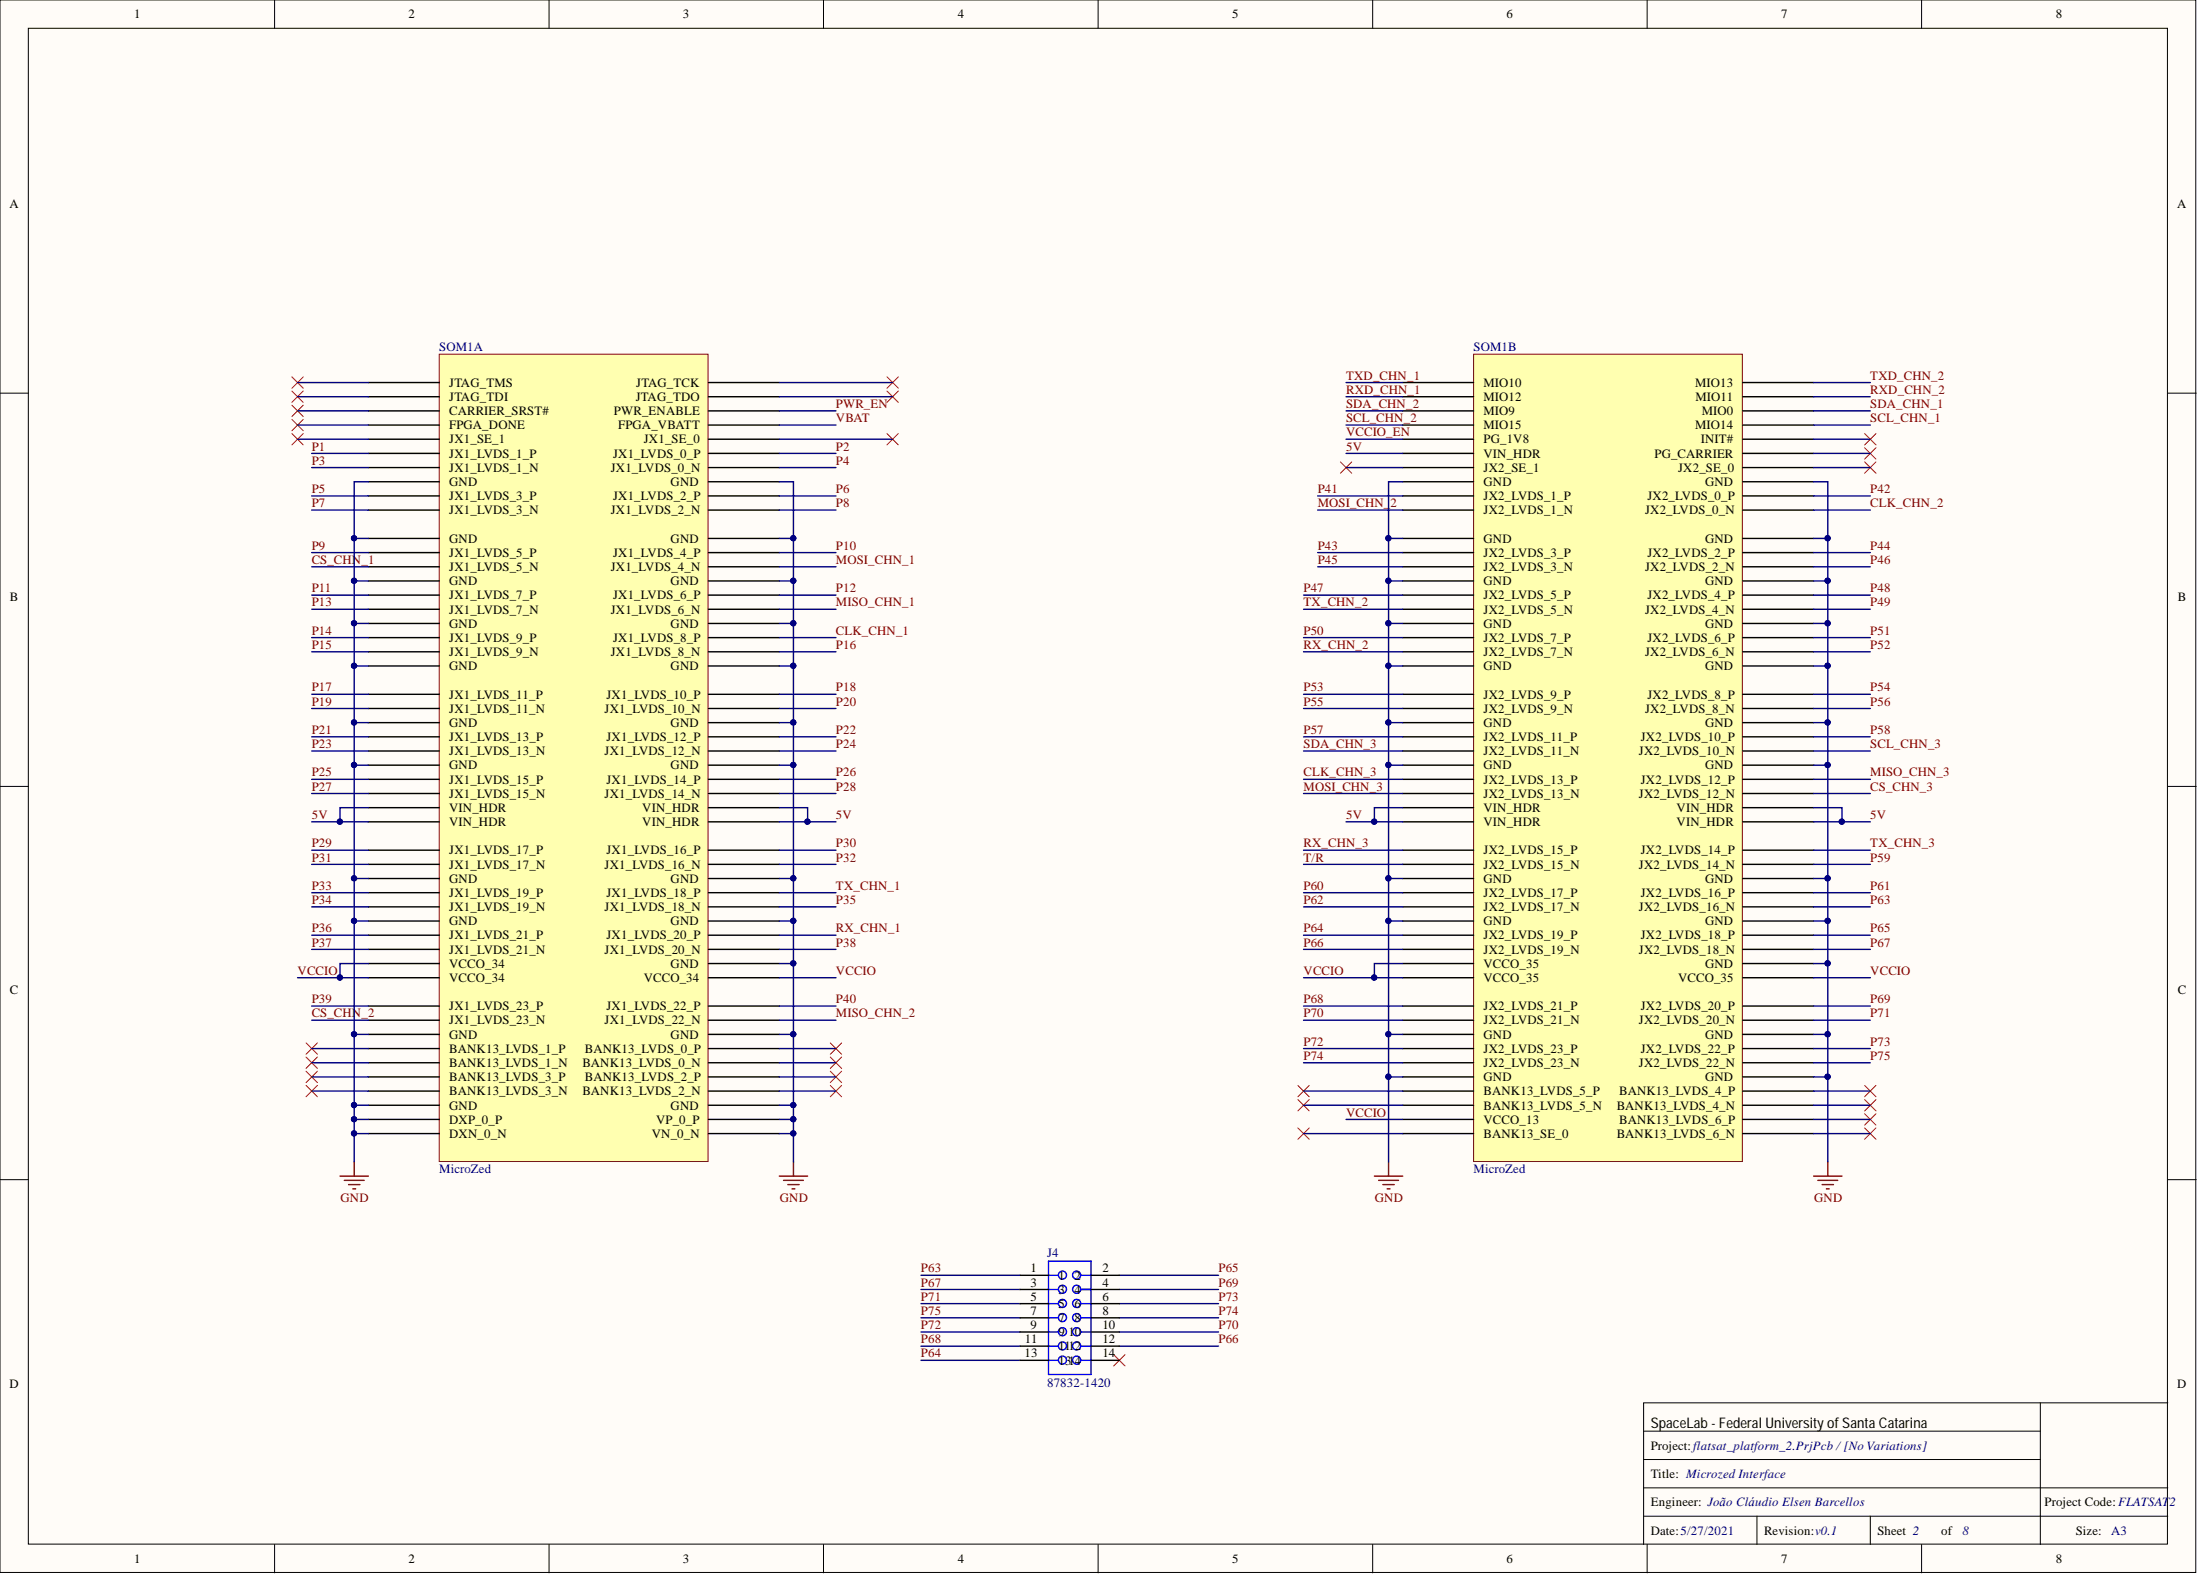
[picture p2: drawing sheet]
<svg xmlns="http://www.w3.org/2000/svg" width="393mm" height="282mm" viewBox="0 0 393 282" stroke-linecap="round" stroke-linejoin="round" font-family="sans-serif">
<g fill="#fffcf8" stroke="#000" stroke-width=".18">
<path d="M0 0h392.6v281.1h-392.6z"/>
<path d="M5.1 5.1h382.4v270.9h-382.4z"/>
</g>
<g fill="none" stroke="#000" stroke-width=".18">
<path d="M49.1 0v5.1M98.2 0v5.1M147.2 0v5.1M196.3 0v5.1M245.4 0v5.1M294.5 0v5.1M343.6 0v5.1M0 70.3h5.1M387.6 70.3h5.1M0 140.6h5.1M387.6 140.6h5.1M0 210.8h5.1"/>
<path d="M387.6 210.8h5.1M293.9 255.8h70.9M364.8 250.7v25.4M387.6 250.7h-93.7v25.4M49.1 276.1v5M98.2 276.1v5M147.2 276.1v5M196.3 276.1v5M245.4 276.1v5M293.9 271h93.7M293.9 265.9h93.7M293.9 260.9h70.9"/>
<path d="M294.5 276.1v5M314.1 271v5.1M334.4 271v5.1M343.6 276.1v5"/>
</g>
<path d="M78.5 63.3h48.1v144.3h-48.1z" fill="#ffffb0" stroke="#800000" stroke-width=".18"/>
<g fill="none" stroke="#000" stroke-width=".25">
<path d="M65.9 68.4h12.6M65.9 70.9h12.6M65.9 73.4h12.6M65.9 78.5h12.6M65.9 76h12.6M126.7 68.4h12.6M126.7 70.9h12.6M126.7 73.4h12.6M126.7 78.5h12.6M126.7 76h12.6M65.9 81h12.6M65.9 83.6h12.6"/>
<path d="M65.9 86.1h12.6M65.9 88.6h12.6M65.9 91.2h12.6M65.9 96.2h12.6M65.9 98.8h12.6M126.7 81h12.6M126.7 83.6h12.6M126.7 86.1h12.6M126.7 88.6h12.6M126.7 91.2h12.6M126.7 96.2h12.6M126.7 98.8h12.6"/>
<path d="M65.9 101.3h12.6M65.9 103.8h12.6M65.9 106.4h12.6M65.9 108.9h12.6M65.9 111.4h12.6M65.9 114h12.6M65.9 116.5h12.6M65.9 119h12.6M126.7 101.3h12.6M126.7 103.8h12.6M126.7 106.4h12.6M126.7 108.9h12.6"/>
<path d="M126.7 111.4h12.6M126.7 114h12.6M126.7 116.5h12.6M126.7 119h12.6M65.9 124.1h12.6M65.9 126.6h12.6M65.9 129.2h12.6M65.9 131.7h12.6M65.9 134.2h12.6M65.9 136.8h12.6M65.9 139.3h12.6M126.7 124.1h12.6"/>
<path d="M126.7 126.6h12.6M126.7 129.2h12.6M126.7 131.7h12.6M126.7 134.2h12.6M126.7 136.8h12.6M126.7 139.3h12.6M65.9 141.8h12.6M65.9 144.4h12.6M65.9 146.9h12.6M65.9 152h12.6M65.9 154.5h12.6M65.9 157h12.6"/>
<path d="M65.9 159.6h12.6M126.7 141.8h12.6M126.7 144.4h12.6M126.7 146.9h12.6M126.7 152h12.6M126.7 154.5h12.6M126.7 157h12.6M126.7 159.6h12.6M65.9 162.1h12.6M65.9 164.6h12.6M65.9 167.2h12.6M65.9 169.7h12.6"/>
<path d="M65.9 172.2h12.6M65.9 174.8h12.6M65.9 179.8h12.6M126.7 162.1h12.6M126.7 164.6h12.6M126.7 167.2h12.6M126.7 169.7h12.6M126.7 172.2h12.6M126.7 174.8h12.6M126.7 179.8h12.6M65.9 182.4h12.6M65.9 184.9h12.6"/>
<path d="M65.9 187.4h12.6M65.9 190h12.6M65.9 192.5h12.6M65.9 195h12.6M65.9 197.6h12.6M126.7 182.4h12.6M126.7 184.9h12.6M126.7 187.4h12.6M126.7 190h12.6M126.7 192.5h12.6M126.7 195h12.6M126.7 197.6h12.6"/>
<path d="M65.9 200.1h12.6M65.9 202.6h12.6M126.7 200.1h12.6M126.7 202.6h12.6"/>
</g>
<path d="M263.5 63.3h48v144.3h-48z" fill="#ffffb0" stroke="#800000" stroke-width=".18"/>
<g fill="none" stroke="#000" stroke-width=".25">
<path d="M250.8 68.4h12.7M250.8 70.9h12.7M250.8 73.4h12.7M250.8 76h12.7M250.8 78.5h12.7M311.6 68.4h12.7M311.6 70.9h12.7M311.6 73.4h12.7M311.6 76h12.7M311.6 78.5h12.7M250.8 81h12.7M250.8 83.6h12.7"/>
<path d="M250.8 86.1h12.7M250.8 88.6h12.7M250.8 91.2h12.7M250.8 96.2h12.7M250.8 98.8h12.7M311.6 81h12.7M311.6 83.6h12.7M311.6 86.1h12.7M311.6 88.6h12.7M311.6 91.2h12.7M311.6 96.2h12.7M311.6 98.8h12.7"/>
<path d="M250.8 101.3h12.7M250.8 103.8h12.7M250.8 106.4h12.7M250.8 108.9h12.7M250.8 111.4h12.7M250.8 114h12.7M250.8 116.5h12.7M250.8 119h12.7M311.6 101.3h12.7M311.6 103.8h12.7M311.6 106.4h12.7M311.6 108.9h12.7"/>
<path d="M311.6 111.4h12.7M311.6 114h12.7M311.6 116.5h12.7M311.6 119h12.7M250.8 124.1h12.7M250.8 126.6h12.7M250.8 129.2h12.7M250.8 131.7h12.7M250.8 134.2h12.7M250.8 136.8h12.7M250.8 139.3h12.7M311.6 124.1h12.7"/>
<path d="M311.6 126.6h12.7M311.6 129.2h12.7M311.6 131.7h12.7M311.6 134.2h12.7M311.6 136.8h12.7M311.6 139.3h12.7M250.8 141.8h12.7M250.8 144.4h12.7M250.8 146.9h12.7M250.8 152h12.7M250.8 154.5h12.7M250.8 157h12.7"/>
<path d="M250.8 159.6h12.7M311.6 141.8h12.7M311.6 144.4h12.7M311.6 146.9h12.7M311.6 152h12.7M311.6 154.5h12.7M311.6 157h12.7M311.6 159.6h12.7M250.8 162.1h12.7M250.8 164.6h12.7M250.8 167.2h12.7M250.8 169.7h12.7"/>
<path d="M250.8 172.2h12.7M250.8 174.8h12.7M250.8 179.8h12.7M311.6 162.1h12.7M311.6 164.6h12.7M311.6 167.2h12.7M311.6 169.7h12.7M311.6 172.2h12.7M311.6 174.8h12.7M311.6 179.8h12.7M250.8 182.4h12.7M250.8 184.9h12.7"/>
<path d="M250.8 187.4h12.7M250.8 190h12.7M250.8 192.5h12.7M250.8 195h12.7M250.8 197.6h12.7M311.6 182.4h12.7M311.6 184.9h12.7M311.6 187.4h12.7M311.6 190h12.7M311.6 192.5h12.7M311.6 195h12.7M311.6 197.6h12.7"/>
<path d="M250.8 200.1h12.7M250.8 202.6h12.7M311.6 200.1h12.7M311.6 202.6h12.7M182.4 227.9h5.1M182.4 230.5h5.1M182.4 233h5.1M182.4 235.5h5.1M182.4 238.1h5.1M195.1 227.9h5M195.1 230.5h5M195.1 233h5"/>
<path d="M195.1 235.5h5M195.1 238.1h5M182.4 240.6h5.1M182.4 243.1h5.1M195.1 240.6h5M195.1 243.1h5"/>
</g>
<g fill="none" stroke="#f00" stroke-width=".18">
<path d="M52.2 67.4l2 2M52.2 69.9l2 2M52.2 72.4l2 2.1M52.2 75l2 2M52.2 77.5l2 2M54.2 67.4l-2 2M54.2 69.9l-2 2M54.2 72.4l-2 2.1M54.2 75l-2 2M54.2 77.5l-2 2M158.6 67.4l2 2M158.6 69.9l2 2"/>
<path d="M158.6 77.5l2 2M160.6 67.4l-2 2M160.6 69.9l-2 2M160.6 77.5l-2 2M333.4 77.5l2 2M335.4 77.5l-2 2M239.7 82.6l2 2M241.7 82.6l-2 2M333.4 82.6l2 2M333.4 80l2 2.1M335.4 82.6l-2 2M335.4 80l-2 2.1"/>
<path d="M54.7 186.4l2 2M54.7 188.9l2 2.1M54.7 191.5l2 2M54.7 194l2 2M56.7 186.4l-2 2M56.7 188.9l-2 2.1M56.7 191.5l-2 2M56.7 194l-2 2M148.5 194l2 2M148.5 191.5l2 2M148.5 188.9l2 2.1M148.5 186.4l2 2"/>
<path d="M150.5 194l-2 2M150.5 191.5l-2 2M150.5 188.9l-2 2.1M150.5 186.4l-2 2M232.1 194l2 2M232.1 196.5l2 2.1M234.1 194l-2 2M234.1 196.5l-2 2.1M333.4 199.1l2 2M333.4 196.5l2 2.1M333.4 194l2 2M335.4 199.1l-2 2"/>
<path d="M335.4 196.5l-2 2.1M335.4 194l-2 2M232.1 201.6l2 2M234.1 201.6l-2 2M333.4 201.6l2 2M335.4 201.6l-2 2M199.1 242.1l2 2.1M201.1 242.1l-2 2.1"/>
</g>
<g fill="none" stroke="#800000" stroke-width=".25">
<path d="M60.8 210.2h5.1M61.6 211h3.5M62.3 211.7h2M63.1 212.5h.5M63.3 207.7v2.5M139.3 210.2h5.1M140.1 211h3.5M140.9 211.7h2M141.6 212.5h.5M141.9 207.7v2.5M245.7 210.2h5.1M246.5 211h3.5"/>
<path d="M247.3 211.7h2M248 212.5h.5M248.3 207.7v2.5M324.3 210.2h5M325 211h3.6M325.8 211.7h2M326.5 212.5h.6M326.8 207.7v2.5"/>
</g>
<g fill="none" stroke="#000080" stroke-width=".25">
<path d="M53.2 78.5h12.7M53.2 76h12.7M53.2 73.4h12.7M53.2 70.9h12.7M53.2 68.4h12.7M139.3 78.5h20.3M139.3 76h10.2M139.3 73.4h10.2M139.3 70.9h20.3M139.3 68.4h20.3M240.7 78.5h10.1M240.7 76h10.1"/>
<path d="M240.7 73.4h10.1M240.7 70.9h10.1M240.7 68.4h10.1M324.3 78.5h10.1M324.3 76h10.1M324.3 73.4h10.1M324.3 70.9h10.1M324.3 68.4h10.1M55.7 98.8h10.2M55.7 91.2h10.2M55.7 88.6h10.2M55.7 83.6h10.2"/>
<path d="M55.7 81h10.2M63.3 96.2h2.6M65.9 86.1h-2.6v111.5M139.3 86.1h2.6v32.9M139.3 98.8h10.2M139.3 91.2h10.2M139.3 88.6h10.2M139.3 83.6h10.2M139.3 81h10.2M139.3 96.2h2.6M235.6 98.8h15.2M235.6 91.2h15.2"/>
<path d="M235.6 88.6h15.2M240.7 83.6h10.1M240.7 81h10.1M248.3 96.2h2.5M250.8 86.1h-2.5v121.6M324.3 86.1h2.5v121.6M324.3 98.8h10.1M324.3 91.2h10.1M324.3 88.6h10.1M324.3 83.6h10.1M324.3 81h10.1M324.3 96.2h2.5"/>
<path d="M55.7 116.5h10.2M55.7 114h10.2M55.7 108.9h10.2M55.7 106.4h10.2M55.7 101.3h10.2M63.3 119h2.6M63.3 111.4h2.6M63.3 103.8h2.6M139.3 119h2.6v78.6M139.3 116.5h10.2M139.3 114h10.2M139.3 108.9h10.2"/>
<path d="M139.3 106.4h10.2M139.3 101.3h10.2M139.3 111.4h2.6M139.3 103.8h2.6M233.1 116.5h17.7M233.1 114h17.7M233.1 108.9h17.7M233.1 106.4h17.7M235.6 101.3h15.2M248.3 119h2.5M248.3 111.4h2.5M248.3 103.8h2.5"/>
<path d="M324.3 116.5h10.1M324.3 114h10.1M324.3 108.9h10.1M324.3 106.4h10.1M324.3 101.3h10.1M324.3 119h2.5M324.3 111.4h2.5M324.3 103.8h2.5M55.7 139.3h10.2M55.7 134.2h10.2M55.7 131.7h10.2M55.7 126.6h10.2"/>
<path d="M55.7 124.1h10.2M63.3 136.8h2.6M63.3 129.2h2.6M139.3 139.3h10.2M139.3 134.2h10.2M139.3 131.7h10.2M139.3 126.6h10.2M139.3 124.1h10.2M139.3 136.8h2.6M139.3 129.2h2.6M233.1 139.3h17.7M233.1 134.2h17.7"/>
<path d="M233.1 131.7h17.7M233.1 126.6h17.7M233.1 124.1h17.7M248.3 136.8h2.5M248.3 129.2h2.5M324.3 139.3h10.1M324.3 134.2h10.1M324.3 131.7h10.1M324.3 126.6h10.1M324.3 124.1h10.1M324.3 136.8h2.5M324.3 129.2h2.5"/>
<path d="M55.7 159.6h10.2M55.7 154.5h10.2M55.7 152h10.2M55.7 146.9h5.1M55.7 141.8h10.2M63.3 157h2.6M65.9 144.4h-5.1v2.5h5.1M139.3 144.4h5.1v2.5h-5.1M139.3 159.6h10.2M139.3 154.5h10.2M139.3 152h10.2M139.3 141.8h10.2"/>
<path d="M139.3 157h2.6M144.4 146.9h5.1M233.1 159.6h17.7M233.1 154.5h17.7M233.1 152h17.7M233.1 141.8h17.7M240.7 146.9h5M248.3 157h2.5M250.8 144.4h-5.1v2.5h5.1M324.3 144.4h5v2.5h-5M324.3 159.6h10.1M324.3 154.5h10.1"/>
<path d="M324.3 152h10.1M324.3 141.8h10.1M324.3 157h2.5M329.3 146.9h5.1M53.2 174.8h12.7M55.7 179.8h10.2M55.7 169.7h10.2M55.7 167.2h10.2M55.7 162.1h10.2M63.3 164.6h2.6M65.9 172.2h-5.1v2.6M139.3 179.8h10.2"/>
<path d="M139.3 169.7h10.2M139.3 167.2h10.2M139.3 162.1h10.2M139.3 164.6h2.6M139.3 174.8h10.2M139.3 172.2h2.6M233.1 179.8h17.7M233.1 169.7h17.7M233.1 167.2h17.7M233.1 162.1h17.7M233.1 174.8h12.6M248.3 164.6h2.5"/>
<path d="M250.8 172.2h-5.1v2.6h5.1M324.3 179.8h10.1M324.3 169.7h10.1M324.3 167.2h10.1M324.3 162.1h10.1M324.3 164.6h2.5M324.3 174.8h10.1M324.3 172.2h2.5M55.7 195h10.2M55.7 192.5h10.2M55.7 190h10.2M55.7 187.4h10.2"/>
<path d="M55.7 182.4h10.2M63.3 184.9h2.6M65.9 197.6h-2.6v2.5h2.6M139.3 197.6h2.6v2.5h-2.6M139.3 195h10.2M139.3 192.5h10.2M139.3 190h10.2M139.3 187.4h10.2M139.3 182.4h10.2M139.3 184.9h2.6M233.1 195h17.7M233.1 190h17.7"/>
<path d="M233.1 187.4h17.7M233.1 182.4h17.7M233.1 197.6h17.7M248.3 192.5h2.5M248.3 184.9h2.5M324.3 195h10.1M324.3 192.5h2.5M324.3 190h10.1M324.3 187.4h10.1M324.3 182.4h10.1M324.3 184.9h2.5M324.3 197.6h10.1"/>
<path d="M63.3 200.1v2.5h2.6M63.3 202.6v5.1M141.9 200.1v2.5h-2.6M141.9 202.6v5.1M233.1 202.6h17.7M240.7 200.1h10.1M324.3 202.6h10.1M324.3 200.1h10.1M164.7 238.1h17.7M164.7 235.5h17.7M164.7 233h17.7M164.7 230.5h17.7"/>
<path d="M164.7 227.9h17.7M200.1 238.1h17.8M200.1 235.5h17.8M200.1 233h17.8M200.1 230.5h17.8M200.1 227.9h17.8M164.7 243.1h17.7M164.7 240.6h17.7M200.1 240.6h17.8"/>
</g>
<g fill="#000080" stroke="#000080" stroke-width=".18">
<circle cx="141.8" cy="202.6" r=".47"/>
<circle cx="60.8" cy="174.7" r=".47"/>
<circle cx="60.8" cy="146.9" r=".47"/>
<circle cx="63.3" cy="202.6" r=".47"/>
<circle cx="63.3" cy="200" r=".47"/>
<circle cx="63.3" cy="197.5" r=".47"/>
<circle cx="63.3" cy="184.8" r=".47"/>
<circle cx="63.3" cy="164.6" r=".47"/>
<circle cx="63.3" cy="157" r=".47"/>
<circle cx="63.3" cy="136.7" r=".47"/>
<circle cx="63.3" cy="129.1" r=".47"/>
<circle cx="63.3" cy="119" r=".47"/>
<circle cx="63.3" cy="111.4" r=".47"/>
<circle cx="63.3" cy="103.8" r=".47"/>
<circle cx="63.3" cy="96.2" r=".47"/>
<circle cx="141.8" cy="200" r=".47"/>
<circle cx="141.8" cy="197.5" r=".47"/>
<circle cx="141.8" cy="184.8" r=".47"/>
<circle cx="141.8" cy="172.2" r=".47"/>
<circle cx="141.8" cy="164.6" r=".47"/>
<circle cx="141.8" cy="157" r=".47"/>
<circle cx="144.4" cy="146.9" r=".47"/>
<circle cx="141.8" cy="136.7" r=".47"/>
<circle cx="141.8" cy="129.1" r=".47"/>
<circle cx="141.8" cy="119" r=".47"/>
<circle cx="141.8" cy="111.4" r=".47"/>
<circle cx="141.8" cy="103.8" r=".47"/>
<circle cx="141.8" cy="96.2" r=".47"/>
<circle cx="245.7" cy="174.7" r=".47"/>
<circle cx="245.7" cy="146.9" r=".47"/>
<circle cx="248.2" cy="192.4" r=".47"/>
<circle cx="248.2" cy="184.8" r=".47"/>
<circle cx="248.2" cy="164.6" r=".47"/>
<circle cx="248.2" cy="157" r=".47"/>
<circle cx="248.2" cy="136.7" r=".47"/>
<circle cx="248.2" cy="129.1" r=".47"/>
<circle cx="248.2" cy="119" r=".47"/>
<circle cx="248.2" cy="111.4" r=".47"/>
<circle cx="248.2" cy="103.8" r=".47"/>
<circle cx="248.2" cy="96.2" r=".47"/>
<circle cx="326.8" cy="192.4" r=".47"/>
<circle cx="326.8" cy="184.8" r=".47"/>
<circle cx="326.8" cy="172.2" r=".47"/>
<circle cx="326.8" cy="164.6" r=".47"/>
<circle cx="326.8" cy="157" r=".47"/>
<circle cx="329.3" cy="146.9" r=".47"/>
<circle cx="326.8" cy="136.7" r=".47"/>
<circle cx="326.8" cy="129.1" r=".47"/>
<circle cx="326.8" cy="119" r=".47"/>
<circle cx="326.8" cy="111.4" r=".47"/>
<circle cx="326.8" cy="103.8" r=".47"/>
<circle cx="326.8" cy="96.2" r=".47"/>
</g>
<g fill="none" stroke="#00f" stroke-width=".25">
<path d="M187.5 225.4h7.6v20.3h-7.6zM187.5 227.9h1.7M187.5 230.5h1.7M187.5 233h1.7M187.5 235.5h1.7M187.5 238.1h1.7M193.3 227.9h1.8M193.3 230.5h1.8M193.3 233h1.8M193.3 235.5h1.8M193.3 238.1h1.8M187.5 240.6h1.7"/>
<path d="M187.5 243.1h1.7M193.3 240.6h1.8M193.3 243.1h1.8"/>
<circle cx="190" cy="235.5" r=".72"/>
<circle cx="190" cy="230.4" r=".72"/>
<circle cx="190" cy="227.9" r=".72"/>
<circle cx="190" cy="238" r=".72"/>
<circle cx="190" cy="233" r=".72"/>
<circle cx="192.5" cy="235.5" r=".72"/>
<circle cx="192.5" cy="230.4" r=".72"/>
<circle cx="192.5" cy="227.9" r=".72"/>
<circle cx="192.5" cy="238" r=".72"/>
<circle cx="192.5" cy="233" r=".72"/>
<circle cx="190" cy="240.6" r=".72"/>
<circle cx="190" cy="243.1" r=".72"/>
<circle cx="192.5" cy="240.6" r=".72"/>
<circle cx="192.5" cy="243.1" r=".72"/>
</g>
<text font-size="2.6" x="295.1" y="255.2">SpaceLab - Federal University ofSanta Catarina</text>
<g font-size="2.3">
<text x="24" y="3.3">1</text>
<text x="73" y="3.3">2</text>
<text x="122.1" y="3.3">3</text>
<text x="171.3" y="3.3">4</text>
<text x="220.3" y="3.3">5</text>
<text x="269.4" y="3.3">6</text>
<text x="318.4" y="3.3">7</text>
<text x="367.6" y="3.3">8</text>
<text x="1.7" y="37.1">A</text>
<text x="389.3" y="37.1">A</text>
<text x="80.3" y="69.1">JTAG_TMS</text>
<text x="80.3" y="71.7">JTAG_TDI</text>
<text x="113.7" y="71.7">JTAG_TDO</text>
<text x="113.7" y="69.1">JTAG_TCK</text>
<text x="265.2" y="69.1">MIO10</text>
<text x="265.2" y="71.7">MIO12</text>
<text x="303.1" y="69.1">MIO13</text>
<text x="303.2" y="71.7">MIO11</text>
<text x="80.3" y="74.2">CARRIER_SRST#</text>
<text x="80.3" y="76.7">FPGA_DONE</text>
<text x="109.8" y="74.2">PWR_ENABLE</text>
<text x="110.5" y="76.7">FPGA_VBATT</text>
<text x="265.2" y="74.2">MIO9</text>
<text x="265.2" y="76.7">MIO15</text>
<text x="303.1" y="76.7">MIO14</text>
<text x="304.3" y="74.2">MIO0</text>
<text x="80.3" y="79.3">JX1_SE_1</text>
<text x="80.3" y="81.8">JX1_LVDS_1_P</text>
<text x="109.6" y="81.8">JX1_LVDS_0_P</text>
<text x="115.1" y="79.3">JX1_SE_0</text>
<text x="265.2" y="79.3">PG_1V8</text>
<text x="265.2" y="81.8">VIN_HDR</text>
<text x="295.8" y="81.8">PG_CARRIER</text>
<text x="304.1" y="79.3">INIT#</text>
<text x="80.3" y="84.3">JX1_LVDS_1_N</text>
<text x="80.3" y="86.9">GND</text>
<text x="80.3" y="89.4">JX1_LVDS_3_P</text>
<text x="109.2" y="84.3">JX1_LVDS_0_N</text>
<text x="109.6" y="89.4">JX1_LVDS_2_P</text>
<text x="119.9" y="86.9">GND</text>
<text x="265.2" y="84.3">JX2_SE_1</text>
<text x="265.2" y="86.9">GND</text>
<text x="265.2" y="89.4">JX2_LVDS_1_P</text>
<text x="294.5" y="89.4">JX2_LVDS_0_P</text>
<text x="300" y="84.3">JX2_SE_0</text>
<text x="304.8" y="86.9">GND</text>
<text x="80.3" y="91.9">JX1_LVDS_3_N</text>
<text x="109.2" y="91.9">JX1_LVDS_2_N</text>
<text x="265.2" y="91.9">JX2_LVDS_1_N</text>
<text x="294.1" y="91.9">JX2_LVDS_0_N</text>
<text x="80.3" y="97">GND</text>
<text x="80.3" y="99.5">JX1_LVDS_5_P</text>
<text x="109.6" y="99.5">JX1_LVDS_4_P</text>
<text x="119.9" y="97">GND</text>
<text x="265.2" y="97">GND</text>
<text x="265.2" y="99.5">JX2_LVDS_3_P</text>
<text x="294.5" y="99.5">JX2_LVDS_2_P</text>
<text x="304.8" y="97">GND</text>
<text x="1.8" y="107.5">B</text>
<text x="80.3" y="102.1">JX1_LVDS_5_N</text>
<text x="80.3" y="104.6">GND</text>
<text x="80.3" y="107.1">JX1_LVDS_7_P</text>
<text x="109.2" y="102.1">JX1_LVDS_4_N</text>
<text x="109.6" y="107.1">JX1_LVDS_6_P</text>
<text x="119.9" y="104.6">GND</text>
<text x="265.2" y="102.1">JX2_LVDS_3_N</text>
<text x="265.2" y="104.6">GND</text>
<text x="265.2" y="107.1">JX2_LVDS_5_P</text>
<text x="294.1" y="102.1">JX2_LVDS_2_N</text>
<text x="294.5" y="107.1">JX2_LVDS_4_P</text>
<text x="304.8" y="104.6">GND</text>
<text x="389.4" y="107.5">B</text>
<text x="80.3" y="109.7">JX1_LVDS_7_N</text>
<text x="80.3" y="112.2">GND</text>
<text x="109.2" y="109.7">JX1_LVDS_6_N</text>
<text x="119.9" y="112.2">GND</text>
<text x="265.2" y="109.7">JX2_LVDS_5_N</text>
<text x="265.2" y="112.2">GND</text>
<text x="294.1" y="109.7">JX2_LVDS_4_N</text>
<text x="304.8" y="112.2">GND</text>
<text x="80.3" y="114.7">JX1_LVDS_9_P</text>
<text x="80.3" y="117.3">JX1_LVDS_9_N</text>
<text x="80.3" y="119.8">GND</text>
<text x="109.2" y="117.3">JX1_LVDS_8_N</text>
<text x="109.6" y="114.7">JX1_LVDS_8_P</text>
<text x="119.9" y="119.8">GND</text>
<text x="265.2" y="114.7">JX2_LVDS_7_P</text>
<text x="265.2" y="117.3">JX2_LVDS_7_N</text>
<text x="265.2" y="119.8">GND</text>
<text x="294.1" y="117.3">JX2_LVDS_6_N</text>
<text x="294.5" y="114.7">JX2_LVDS_6_P</text>
<text x="304.8" y="119.8">GND</text>
<text x="80.3" y="124.9">JX1_LVDS_11_P</text>
<text x="108.4" y="124.9">JX1_LVDS_10_P</text>
<text x="265.2" y="124.9">JX2_LVDS_9_P</text>
<text x="294.5" y="124.9">JX2_LVDS_8_P</text>
<text x="80.3" y="127.4">JX1_LVDS_11_N</text>
<text x="80.3" y="129.9">GND</text>
<text x="108.1" y="127.4">JX1_LVDS_10_N</text>
<text x="119.9" y="129.9">GND</text>
<text x="265.2" y="127.4">JX2_LVDS_9_N</text>
<text x="265.2" y="129.9">GND</text>
<text x="294.1" y="127.4">JX2_LVDS_8_N</text>
<text x="304.8" y="129.9">GND</text>
<text x="80.3" y="132.5">JX1_LVDS_13_P</text>
<text x="80.3" y="135">JX1_LVDS_13_N</text>
<text x="80.3" y="137.5">GND</text>
<text x="108.1" y="135">JX1_LVDS_12_N</text>
<text x="108.4" y="132.5">JX1_LVDS_12_P</text>
<text x="119.9" y="137.5">GND</text>
<text x="265.2" y="132.5">JX2_LVDS_11_P</text>
<text x="265.2" y="135">JX2_LVDS_11_N</text>
<text x="265.2" y="137.5">GND</text>
<text x="293" y="135">JX2_LVDS_10_N</text>
<text x="293.4" y="132.5">JX2_LVDS_10_P</text>
<text x="304.8" y="137.5">GND</text>
<text x="80.3" y="140.1">JX1_LVDS_15_P</text>
<text x="80.3" y="142.6">JX1_LVDS_15_N</text>
<text x="108.1" y="142.6">JX1_LVDS_14_N</text>
<text x="108.4" y="140.1">JX1_LVDS_14_P</text>
<text x="265.2" y="140.1">JX2_LVDS_13_P</text>
<text x="265.2" y="142.6">JX2_LVDS_13_N</text>
<text x="293" y="142.6">JX2_LVDS_12_N</text>
<text x="293.4" y="140.1">JX2_LVDS_12_P</text>
<text x="80.3" y="145.1">VIN_HDR</text>
<text x="80.3" y="147.7">VIN_HDR</text>
<text x="114.8" y="145.1">VIN_HDR</text>
<text x="114.8" y="147.7">VIN_HDR</text>
<text x="265.2" y="145.1">VIN_HDR</text>
<text x="265.2" y="147.7">VIN_HDR</text>
<text x="299.8" y="145.1">VIN_HDR</text>
<text x="299.8" y="147.7">VIN_HDR</text>
<text x="80.3" y="152.7">JX1_LVDS_17_P</text>
<text x="80.3" y="155.3">JX1_LVDS_17_N</text>
<text x="108.1" y="155.3">JX1_LVDS_16_N</text>
<text x="108.4" y="152.7">JX1_LVDS_16_P</text>
<text x="265.2" y="152.7">JX2_LVDS_15_P</text>
<text x="265.2" y="155.3">JX2_LVDS_15_N</text>
<text x="293" y="155.3">JX2_LVDS_14_N</text>
<text x="293.4" y="152.7">JX2_LVDS_14_P</text>
<text x="80.3" y="157.8">GND</text>
<text x="80.3" y="160.3">JX1_LVDS_19_P</text>
<text x="108.4" y="160.3">JX1_LVDS_18_P</text>
<text x="119.9" y="157.8">GND</text>
<text x="265.2" y="157.8">GND</text>
<text x="265.2" y="160.3">JX2_LVDS_17_P</text>
<text x="293.4" y="160.3">JX2_LVDS_16_P</text>
<text x="304.8" y="157.8">GND</text>
<text x="80.3" y="162.9">JX1_LVDS_19_N</text>
<text x="80.3" y="165.4">GND</text>
<text x="80.3" y="167.9">JX1_LVDS_21_P</text>
<text x="108.1" y="162.9">JX1_LVDS_18_N</text>
<text x="108.4" y="167.9">JX1_LVDS_20_P</text>
<text x="119.9" y="165.4">GND</text>
<text x="265.2" y="162.9">JX2_LVDS_17_N</text>
<text x="265.2" y="165.4">GND</text>
<text x="265.2" y="167.9">JX2_LVDS_19_P</text>
<text x="293" y="162.9">JX2_LVDS_16_N</text>
<text x="293.4" y="167.9">JX2_LVDS_18_P</text>
<text x="304.8" y="165.4">GND</text>
<text x="80.3" y="170.4">JX1_LVDS_21_N</text>
<text x="80.3" y="173">VCCO_34</text>
<text x="108.1" y="170.4">JX1_LVDS_20_N</text>
<text x="119.9" y="173">GND</text>
<text x="265.2" y="170.4">JX2_LVDS_19_N</text>
<text x="265.2" y="173">VCCO_35</text>
<text x="293" y="170.4">JX2_LVDS_18_N</text>
<text x="304.8" y="173">GND</text>
<text x="1.8" y="177.7">C</text>
<text x="80.3" y="175.5">VCCO_34</text>
<text x="115.1" y="175.5">VCCO_34</text>
<text x="265.2" y="175.5">VCCO_35</text>
<text x="300" y="175.5">VCCO_35</text>
<text x="389.4" y="177.7">C</text>
<text x="80.3" y="180.6">JX1_LVDS_23_P</text>
<text x="80.3" y="183.1">JX1_LVDS_23_N</text>
<text x="80.3" y="185.6">GND</text>
<text x="108.1" y="183.1">JX1_LVDS_22_N</text>
<text x="108.4" y="180.6">JX1_LVDS_22_P</text>
<text x="119.9" y="185.6">GND</text>
<text x="265.2" y="180.6">JX2_LVDS_21_P</text>
<text x="265.2" y="183.1">JX2_LVDS_21_N</text>
<text x="265.2" y="185.6">GND</text>
<text x="293" y="183.1">JX2_LVDS_20_N</text>
<text x="293.4" y="180.6">JX2_LVDS_20_P</text>
<text x="304.8" y="185.6">GND</text>
<text x="80.3" y="188.2">BANK13_LVDS_1_P</text>
<text x="80.3" y="190.7">BANK13_LVDS_1_N</text>
<text x="104.1" y="190.7">BANK13_LVDS_0_N</text>
<text x="104.5" y="188.2">BANK13_LVDS_0_P</text>
<text x="265.2" y="188.2">JX2_LVDS_23_P</text>
<text x="265.2" y="190.7">JX2_LVDS_23_N</text>
<text x="293" y="190.7">JX2_LVDS_22_N</text>
<text x="293.4" y="188.2">JX2_LVDS_22_P</text>
<text x="80.3" y="193.2">BANK13_LVDS_3_P</text>
<text x="80.3" y="195.8">BANK13_LVDS_3_N</text>
<text x="104.1" y="195.8">BANK13_LVDS_2_N</text>
<text x="104.5" y="193.2">BANK13_LVDS_2_P</text>
<text x="265.2" y="193.2">GND</text>
<text x="265.2" y="195.8">BANK13_LVDS_5_P</text>
<text x="289.5" y="195.8">BANK13_LVDS_4_P</text>
<text x="304.8" y="193.2">GND</text>
<text x="80.3" y="198.3">GND</text>
<text x="80.3" y="200.8">DXP_0_P</text>
<text x="80.3" y="203.4">DXN_0_N</text>
<text x="116.5" y="203.4">VN_0_N</text>
<text x="117.3" y="200.8">VP_0_P</text>
<text x="119.9" y="198.3">GND</text>
<text x="265.2" y="198.3">BANK13_LVDS_5_N</text>
<text x="265.2" y="200.8">VCCO_13</text>
<text x="265.2" y="203.4">BANK13_SE_0</text>
<text x="289.1" y="198.3">BANK13_LVDS_4_N</text>
<text x="289.1" y="203.4">BANK13_LVDS_6_N</text>
<text x="289.5" y="200.8">BANK13_LVDS_6_P</text>
<text x="184.3" y="227.4">1</text>
<text x="197.1" y="227.4">2</text>
<text x="184.3" y="230">3</text>
<text x="184.3" y="232.5">5</text>
<text x="189.2" y="228.7">1</text>
<text x="189.2" y="231.2">3</text>
<text x="189.2" y="233.8">5</text>
<text x="192.1" y="228.7">2</text>
<text x="192.1" y="231.2">4</text>
<text x="192.1" y="233.8">6</text>
<text x="197.1" y="230">4</text>
<text x="197.1" y="232.5">6</text>
<text x="184.3" y="235">7</text>
<text x="184.3" y="237.6">9</text>
<text x="189.2" y="236.3">7</text>
<text x="189.2" y="238.8">9</text>
<text x="191" y="238.8">10</text>
<text x="192.1" y="236.3">8</text>
<text x="197.1" y="235">8</text>
<text x="197.1" y="237.6">10</text>
<text x="183.2" y="242.6">13</text>
<text x="183.2" y="240.1">11</text>
<text x="189.2" y="241.4">1112</text>
<text x="189.2" y="243.9">1314</text>
<text x="197.1" y="240.1">12</text>
<text x="197.1" y="242.6">14</text>
<text x="1.7" y="248">D</text>
<text x="389.3" y="248">D</text>
<text x="295.1" y="259.1">Project:flatsat_platform_2.PrjPcb /[No Variations]</text>
<text x="295.1" y="264.2">Title: Microzed Interface</text>
<text x="295.1" y="269.2">Engineer: João Cláudio Elsen Barcellos</text>
<text x="365.6" y="269.2">Project Code: FLATSAT2</text>
<text x="295.1" y="274.3">Date:5/27/2021</text>
<text x="315.4" y="274.3">Revision:v0.1</text>
<text x="335.7" y="274.3">Sheet 2</text>
<text x="347.1" y="274.3">of</text>
<text x="371.1" y="274.3">Size:</text>
<text x="24" y="279.4">1</text>
<text x="73" y="279.4">2</text>
<text x="122.1" y="279.4">3</text>
<text x="171.3" y="279.4">4</text>
<text x="220.3" y="279.4">5</text>
<text x="269.4" y="279.4">6</text>
<text x="318.4" y="279.4">7</text>
<text x="367.6" y="279.4">8</text>
</g>
<g font-size="2.3" fill="#000080">
<text x="78.5" y="62.8">SOM1A</text>
<text x="263.5" y="62.8">SOM1B</text>
<text x="78.5" y="209.7">MicroZed</text>
<text x="263.5" y="209.7">MicroZed</text>
<text x="187.2" y="224.7">J4</text>
<text x="187.2" y="248">87832-1420</text>
<text x="350.9" y="274.3">8</text>
<text x="377.5" y="274.3">A3</text>
</g>
<g font-size="2.3" fill="#800000">
<text x="240.7" y="67.9">TXD_CHN_1</text>
<text x="240.7" y="70.4">RXD_CHN_1</text>
<text x="334.4" y="67.9">TXD_CHN_2</text>
<text x="334.4" y="70.4">RXD_CHN_2</text>
<text x="149.5" y="72.9">PWR_EN</text>
<text x="149.5" y="75.5">VBAT</text>
<text x="240.7" y="72.9">SDA_CHN_2</text>
<text x="240.7" y="75.5">SCL_CHN_2</text>
<text x="334.4" y="75.5">SCL_CHN_1</text>
<text x="334.4" y="72.9">SDA_CHN_1</text>
<text x="55.7" y="80.5">P1</text>
<text x="55.7" y="83.1">P3</text>
<text x="149.5" y="80.5">P2</text>
<text x="149.5" y="83.1">P4</text>
<text x="240.7" y="80.5">5V</text>
<text x="240.7" y="78">VCCIO_EN</text>
<text x="55.7" y="88.1">P5</text>
<text x="149.5" y="88.1">P6</text>
<text x="235.6" y="88.1">P41</text>
<text x="334.4" y="88.1">P42</text>
<text x="55.7" y="90.7">P7</text>
<text x="149.5" y="90.7">P8</text>
<text x="235.6" y="90.7">MOSI_CHN_</text>
<text x="248.6" y="90.7">2</text>
<text x="334.4" y="90.7">CLK_CHN_2</text>
<text x="55.7" y="98.3">P9</text>
<text x="55.7" y="100.8">CS_CHN_1</text>
<text x="149.5" y="98.3">P10</text>
<text x="149.5" y="100.8">MOSI_CHN_1</text>
<text x="235.6" y="98.3">P43</text>
<text x="235.6" y="100.8">P45</text>
<text x="334.4" y="98.3">P44</text>
<text x="334.4" y="100.8">P46</text>
<text x="55.7" y="105.9">P11</text>
<text x="149.5" y="105.9">P12</text>
<text x="233.1" y="105.9">P47</text>
<text x="334.4" y="105.9">P48</text>
<text x="55.7" y="108.4">P13</text>
<text x="55.7" y="113.5">P14</text>
<text x="149.5" y="108.4">MISO_CHN_1</text>
<text x="149.5" y="113.5">CLK_CHN_1</text>
<text x="233.1" y="108.4">TX_CHN_2</text>
<text x="233.1" y="113.5">P50</text>
<text x="334.4" y="108.4">P49</text>
<text x="334.4" y="113.5">P51</text>
<text x="55.7" y="116">P15</text>
<text x="149.5" y="116">P16</text>
<text x="233.1" y="116">RX_CHN_2</text>
<text x="334.4" y="116">P52</text>
<text x="55.7" y="123.6">P17</text>
<text x="149.5" y="123.6">P18</text>
<text x="233.1" y="123.6">P53</text>
<text x="334.4" y="123.6">P54</text>
<text x="55.7" y="126.1">P19</text>
<text x="55.7" y="131.2">P21</text>
<text x="149.5" y="126.1">P20</text>
<text x="149.5" y="131.2">P22</text>
<text x="233.1" y="126.1">P55</text>
<text x="233.1" y="131.2">P57</text>
<text x="334.4" y="126.1">P56</text>
<text x="334.4" y="131.2">P58</text>
<text x="55.7" y="133.7">P23</text>
<text x="149.5" y="133.7">P24</text>
<text x="233.1" y="133.7">SDA_CHN_3</text>
<text x="334.4" y="133.7">SCL_CHN_3</text>
<text x="55.7" y="138.8">P25</text>
<text x="55.7" y="141.3">P27</text>
<text x="149.5" y="138.8">P26</text>
<text x="149.5" y="141.3">P28</text>
<text x="233.1" y="138.8">CLK_CHN_3</text>
<text x="233.1" y="141.3">MOSI_CHN_3</text>
<text x="334.4" y="138.8">MISO_CHN_3</text>
<text x="334.4" y="141.3">CS_CHN_3</text>
<text x="55.7" y="146.4">5V</text>
<text x="149.5" y="146.4">5V</text>
<text x="240.7" y="146.4">5V</text>
<text x="334.4" y="146.4">5V</text>
<text x="55.7" y="151.5">P29</text>
<text x="55.7" y="154">P31</text>
<text x="149.5" y="151.5">P30</text>
<text x="149.5" y="154">P32</text>
<text x="233.1" y="151.5">RX_CHN_3</text>
<text x="233.1" y="154">T/R</text>
<text x="334.4" y="151.5">TX_CHN_3</text>
<text x="334.4" y="154">P59</text>
<text x="55.7" y="159.1">P33</text>
<text x="55.7" y="161.6">P34</text>
<text x="149.5" y="159.1">TX_CHN_1</text>
<text x="149.5" y="161.6">P35</text>
<text x="233.1" y="159.1">P60</text>
<text x="233.1" y="161.6">P62</text>
<text x="334.4" y="159.1">P61</text>
<text x="334.4" y="161.6">P63</text>
<text x="55.7" y="166.7">P36</text>
<text x="149.5" y="166.7">RX_CHN_1</text>
<text x="233.1" y="166.7">P64</text>
<text x="334.4" y="166.7">P65</text>
<text x="55.7" y="169.2">P37</text>
<text x="149.5" y="169.2">P38</text>
<text x="233.1" y="169.2">P66</text>
<text x="334.4" y="169.2">P67</text>
<text x="53.2" y="174.2">VCCIO</text>
<text x="55.7" y="179.3">P39</text>
<text x="149.5" y="174.2">VCCIO</text>
<text x="149.5" y="179.3">P40</text>
<text x="233.1" y="174.2">VCCIO</text>
<text x="233.1" y="179.3">P68</text>
<text x="334.4" y="174.2">VCCIO</text>
<text x="334.4" y="179.3">P69</text>
<text x="55.7" y="181.8">CS_CHN_2</text>
<text x="149.5" y="181.8">MISO_CHN_2</text>
<text x="233.1" y="181.8">P70</text>
<text x="334.4" y="181.8">P71</text>
<text x="233.1" y="186.9">P72</text>
<text x="233.1" y="189.4">P74</text>
<text x="334.4" y="186.9">P73</text>
<text x="334.4" y="189.4">P75</text>
<text x="240.7" y="199.6">VCCIO</text>
<text x="60.9" y="214.8">GND</text>
<text x="139.4" y="214.8">GND</text>
<text x="245.8" y="214.8">GND</text>
<text x="324.4" y="214.8">GND</text>
<text x="164.7" y="227.4">P63</text>
<text x="217.9" y="227.4">P65</text>
<text x="164.7" y="230">P67</text>
<text x="164.7" y="232.5">P71</text>
<text x="217.9" y="230">P69</text>
<text x="217.9" y="232.5">P73</text>
<text x="164.7" y="235">P75</text>
<text x="164.7" y="237.6">P72</text>
<text x="217.9" y="235">P74</text>
<text x="217.9" y="237.6">P70</text>
<text x="164.7" y="240.1">P68</text>
<text x="164.7" y="242.6">P64</text>
<text x="217.9" y="240.1">P66</text>
</g>
</svg>
